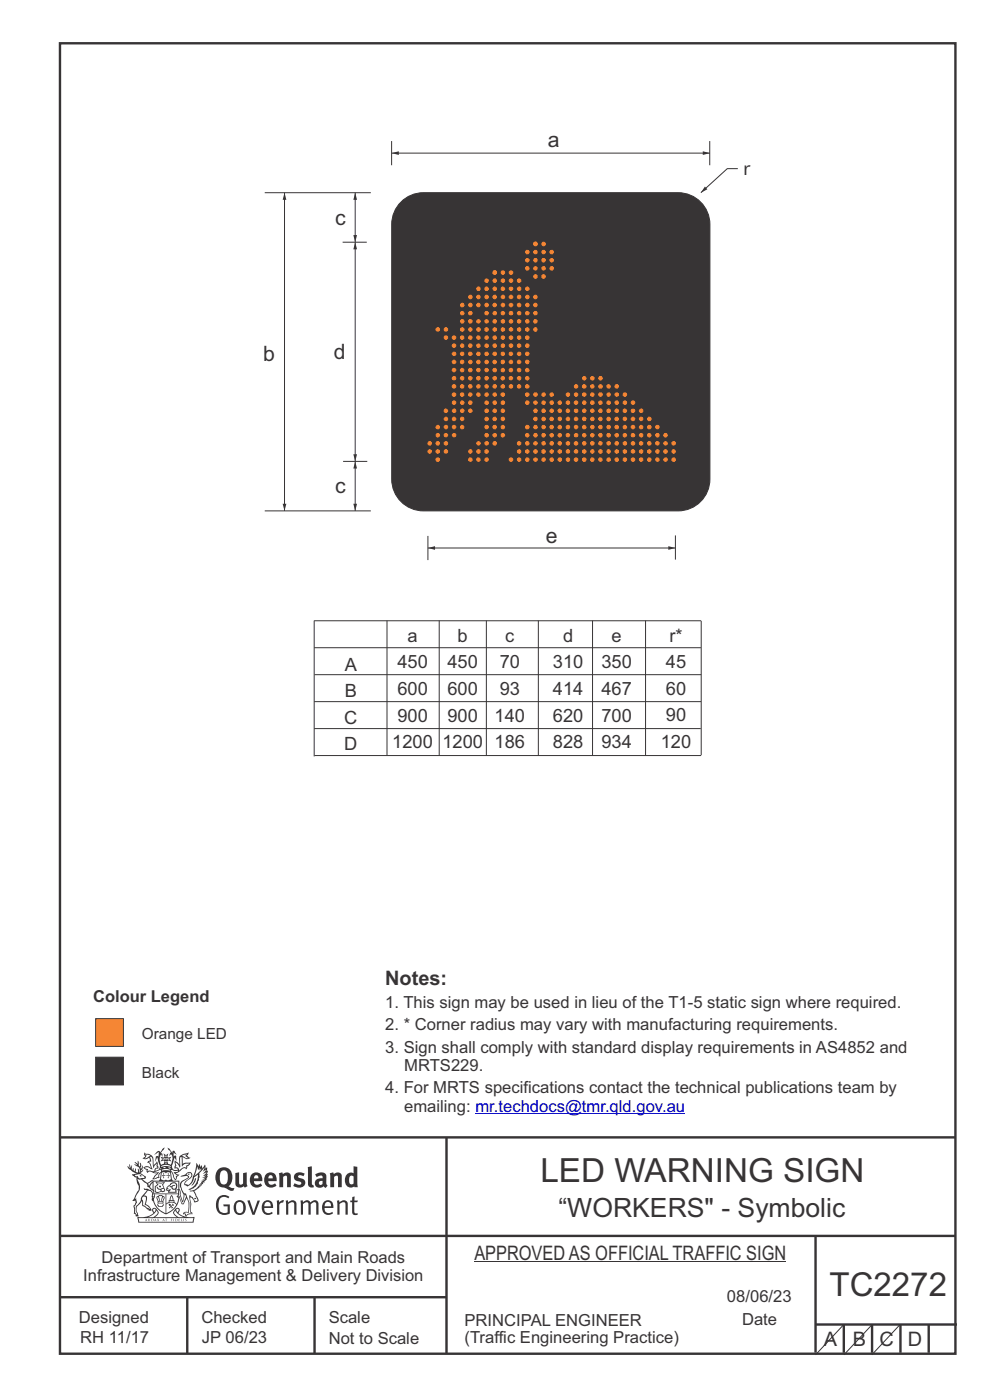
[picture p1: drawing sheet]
<svg xmlns="http://www.w3.org/2000/svg" width="210mm" height="297mm" viewBox="0 0 210 297" stroke-linecap="round" stroke-linejoin="round" font-family="sans-serif">
<g fill="none" stroke="#373435" stroke-width=".51">
<path d="M12.7 9.2h190v278h-190zM12.7 241.3h190M94.7 241.4v45.8M12.7 275.2h82M12.7 262.2h190.1M39.7 275.2v12M66.7 275.2v12M173 262.1v24.9M173 281h30M179 281v6M185 281v6M191 281v6"/>
<path d="M197 281v6"/>
</g>
<g fill="#373435">
<path d="M47 248.4a2.55 2.55 0 0 0 0 2.7l.3 .2a.81 .81 0 0 0 1-1v-.5a1.04 1.04 0 0 0-1.1-1.5zM46.3 248.1a1.82 1.82 0 0 1 2.1-.2 1.82 1.82 0 0 1 .9 1.8 2.29 2.29 0 0 1-.8 2l.7 .3h.5l-.2 .6a2.87 2.87 0 0 1-2-.7 2.12 2.12 0 0 1-1.7-3.1z" fill-rule="evenodd"/>
<path d="M49.9 248.9l.8-.2v2a.46 .46 0 0 0 .3 .6 .46 .46 0 0 0 .6-.3v-2.1l.7-.2v2.4l.2 .5-.5 .3-.3-.3a1.02 1.02 0 0 1-1.2 .3 1.02 1.02 0 0 1-.6-1.1z" fill-rule="evenodd"/>
<path d="M54 249.5l-.1 .5h.9a.49 .49 0 0 0-.2-.6 .49 .49 0 0 0-.6 .1zM53.4 249.1a1.34 1.34 0 0 1 1.6-.2 1.34 1.34 0 0 1 .6 1.5v.2h-1.7a.77 .77 0 0 0 .5 .8 .77 .77 0 0 0 .9-.4l.3 .5a1.59 1.59 0 0 1-2 .2 1.59 1.59 0 0 1-.5-2.1z" fill-rule="evenodd"/>
<path d="M57 249.5l-.1 .5h1a.49 .49 0 0 0-.2-.6 .49 .49 0 0 0-.7 .1zM56.4 249.1a1.34 1.34 0 0 1 1.6-.2 1.34 1.34 0 0 1 .7 1.5v.2h-1.8a.77 .77 0 0 0 .5 .8 .77 .77 0 0 0 .9-.4l.4 .5a1.59 1.59 0 0 1-2.1 .2 1.59 1.59 0 0 1-.5-2.1z" fill-rule="evenodd"/>
<path d="M59.2 248.9l.7-.2 .1 .4a.95 .95 0 0 1 1-.3 .95 .95 0 0 1 .7 .8v2.3h-.8v-2.3a.46 .46 0 0 0-.8 .1v2.2h-.8z" fill-rule="evenodd"/>
<path d="M62.6 249.1a1.75 1.75 0 0 1 2-.1l-.2 .5-.6-.2a.43 .43 0 0 0-.6 .3l.4 .3a1.04 1.04 0 0 1 1.2 1.1 1.04 1.04 0 0 1-1.4 1l-1.2-.4 .3-.6 1 .4 .4-.4a.88 .88 0 0 0-1-.5l-.4-.2-.1-.4z" fill-rule="evenodd"/>
<path d="M65.3 247.6l.8-.2 .1 3.8 .3 .2 .1 .4a.88 .88 0 0 1-1 0 .88 .88 0 0 1-.3-1z" fill-rule="evenodd"/>
<path d="M67.8 250.6a.43 .43 0 0 0-.1 .7 .43 .43 0 0 0 .7-.1v-.7zM66.8 249.1a1.7 1.7 0 0 1 2.4 .1v1.9l.3 .4-.4 .5-.5-.4a1.03 1.03 0 0 1-1.7-.1 1.03 1.03 0 0 1 .8-1.5h.7v-.4a.8 .8 0 0 0-1.2 .1z" fill-rule="evenodd"/>
<path d="M70 248.9l.7-.2 .1 .4a.95 .95 0 0 1 1-.3 .95 .95 0 0 1 .7 .8v2.3h-.8v-2.3a.46 .46 0 0 0-.8 .1v2.2h-.8z" fill-rule="evenodd"/>
<path d="M74.3 249.5a1.48 1.48 0 0 0 0 1.7h.5l.2-.1v-1.5l-.3-.2zM75 247.4l.8 .1 .1 4.4h-.7l-.1-.2a1.26 1.26 0 0 1-1.4 0 1.26 1.26 0 0 1-.5-1.3 1.29 1.29 0 0 1 .4-1.4 1.29 1.29 0 0 1 1.4-.1z" fill-rule="evenodd"/>
<path d="M46.4 253.9a1.72 1.72 0 0 1 2.3 0l-.3 .3a1.24 1.24 0 0 0-1.4-.2 1.24 1.24 0 0 0-.6 1.4 1.49 1.49 0 0 0 1.2 1.9l.7-.1v-1.3h-.8l-.1-.4h1.3v1.9a1.93 1.93 0 0 1-2.2 0 1.93 1.93 0 0 1-.7-2.2l.2-.8z" fill-rule="evenodd"/>
<path d="M50.4 255.1a1.65 1.65 0 0 0 .2 2.2 .99 .99 0 0 0 1-1.4 .78 .78 0 0 0-.4-.8 .78 .78 0 0 0-.8 0zM50 254.9a1.33 1.33 0 0 1 1.6-.1 1.33 1.33 0 0 1 .5 1.4 1.31 1.31 0 0 1-1.3 1.6 1.31 1.31 0 0 1-1.2-1.6v-.6z" fill-rule="evenodd"/>
<path d="M52.5 254.7l.4-.1 .9 2.6 .8-2.5h.5l-1.1 3h-.5z" fill-rule="evenodd"/>
<path d="M56.3 255.2l-.2 .7h1.3a.7 .7 0 0 0-.3-.8 .7 .7 0 0 0-.8 .1zM55.9 255a1.22 1.22 0 0 1 1.5-.2 1.22 1.22 0 0 1 .5 1.5h-1.8a.93 .93 0 0 0 .5 1 .93 .93 0 0 0 1.1-.2l.2 .3a1.43 1.43 0 0 1-1.8 .1 1.43 1.43 0 0 1-.6-1.7z" fill-rule="evenodd"/>
<path d="M58.7 254.7l.4-.1 .1 .5 .4-.4 .6-.1-.2 .5a.66 .66 0 0 0-.8 .7v1.9h-.4z" fill-rule="evenodd"/>
<path d="M60.6 254.7l.4-.1 .1 .5a.94 .94 0 0 1 1-.5 .94 .94 0 0 1 .8 .8v2.3h-.5l-.1-2.5a.81 .81 0 0 0-1.2 .3v2.2h-.4z" fill-rule="evenodd"/>
<path d="M63.7 254.7l.5-.1 .1 .5 .4-.3a.78 .78 0 0 1 1.1 .3 .9 .9 0 0 1 1-.5 .9 .9 0 0 1 .8 .8v2.3h-.5l-.1-2.5a.67 .67 0 0 0-1.1 .3v2.2h-.5v-2.4l-.4-.3-.7 .4v2.3h-.5z" fill-rule="evenodd"/>
<path d="M69 255.2l-.1 .7h1.3a.7 .7 0 0 0-.3-.8 .7 .7 0 0 0-.9 .1zM68.7 255a1.22 1.22 0 0 1 1.5-.2 1.22 1.22 0 0 1 .5 1.5h-1.8a.93 .93 0 0 0 .4 1 .93 .93 0 0 0 1.2-.2l.1 .3a1.44 1.44 0 0 1-1.7 .1 1.44 1.44 0 0 1-.6-1.7z" fill-rule="evenodd"/>
<path d="M71.4 254.7l.5-.1 .1 .5a.94 .94 0 0 1 1-.5 .94 .94 0 0 1 .8 .8v2.3h-.5l-.1-2.5a.81 .81 0 0 0-1.2 .3v2.2h-.4z" fill-rule="evenodd"/>
<path d="M74.7 253.9l.5-.1v.9h.7l-.1 .3h-.6v2.2l.1 .2h.5l.1 .3a.75 .75 0 0 1-1.2-.6v-2.1h-.4v-.3h.4z" fill-rule="evenodd"/>
<path d="M30.8 244.9l1.1 .3-.9 .5h-.4l.6-.5zM31.8 245.4h.2a2.44 2.44 0 0 1 .4 1.9l.1 .5 .7-1-.1 .6 .3 .3a.57 .57 0 0 0-.6 .7l-1-.1-.5 .2 .2-.5-.8-.3 .7-.1 .9 .5 .1-.1-.6-1.3-.2-.2h.5zM30.7 244.4l-.1 .5 .2 .4-.6 .4a1.04 1.04 0 0 0 1.4-.1l.2 .6-.3 .1-.2 .4a.94 .94 0 0 1 .8 1.1l-.2-.1a1.16 1.16 0 0 0-1.5-.1l.3 .4 .4 .2 .1 .5 .2 .1 .1-.2a.94 .94 0 0 1 1.1 .2l.8 .1-1.2 1.2a1.13 1.13 0 0 0 1.2-.2l.4-.1-.1-.4 .5-.8a.83 .83 0 0 0-.6 1.1l-.3-.1-.7 .4 1.1-1.4-.5 .1-.5-.1 1.3-.5-.1-.1-.9 .4v-.3l.2-.2 .3 .1 .1-.3-.2-.4v-.6l-.1-.4-.7 1v-.7a1.42 1.42 0 0 0-1.6-1.8z" fill-rule="evenodd"/>
<path d="M38.5 245.2l.5-.2 .7-.1-.6 .3 .8 .5h-.3zM38.3 245.5l.2-.1 .1 2a1.69 1.69 0 0 1 1.6-.6l-.8 .5 .1 .5a1.1 1.1 0 0 0-1.5 .6l-.1-.5-.2-.2h-.5l.3-.4-.3-.7a1.42 1.42 0 0 1 .8 1.1l.2-.1zM37.1 246.2l.1 1-.2 .3 .1 .4h.5l.1 .2a.96 .96 0 0 1-1.1-.1l-.1 .1a1.06 1.06 0 0 0 1.3 .2v.1a.72 .72 0 0 1-1 .2l.3 .5 .6 .2-.4 .2-.1 .6-.2-.3-.4-1.1-.4-.4 .4 .9a1.54 1.54 0 0 0 .7 1.2l.2-.3a.58 .58 0 0 1 .4-.8l.2-.1h-.3l-.5-.3 .9-.5a.93 .93 0 0 1 1.2-.5v.2l.2-.2 .1-.5a.99 .99 0 0 0 .7-.8l-1.3 .1-.3 .2-.1-1.4 .9 .4 .9-.3h-.4l-.5-.4 .4-.7-.6 .2a1.46 1.46 0 0 0-1.4 2.1v.4l-.2-.4z" fill-rule="evenodd"/>
<path d="M35.6 248.9l.2 .1-.1 .3 .4 .1h-.4v.6l-.1-.6h-.3l.3-.1z" fill-rule="evenodd"/>
<path d="M34.6 248.9l.2 .1v.3l.3 .1h-.3l-.1 .6v-.6h-.4l.4-.1z" fill-rule="evenodd"/>
<path d="M34.3 248.8a.57 .57 0 0 1 .9 .2 .57 .57 0 0 1 .9-.2l.2 1.4h-.2a.57 .57 0 0 1-.9 0 .69 .69 0 0 1-1.1 0zM34.2 248.1l-.3 2.1-.2 .4h3l-.2-.4-.3-2.1h-.2v.2l-.8-.1-.8 .1v-.2z" fill-rule="evenodd"/>
<path d="M34.2 252.4a.3 .3 0 0 0 .6 0 .3 .3 0 0 0-.6 0zM33.3 250.9l.3 .3-.3 .4a.79 .79 0 0 0 0 1.3l.8-.2-.1-.3a.55 .55 0 0 1-.7-.6l.1-.1 .2 .3 .3 .2 .8-.2-.4-.7 .4-.4-.7 .2zM33 250.7l1.1 .2 .9-.2-.4 .6 .4 1.2a.56 .56 0 0 1-.8 .3l-.2 .1a.73 .73 0 0 1-.9 .1 .73 .73 0 0 1-.3-1v-.4l.6-.4z" fill-rule="evenodd"/>
<path d="M35.6 251.8l.7-.4a.58 .58 0 0 1 1-.1 .58 .58 0 0 1-.4 .9l-.3-.3a.43 .43 0 0 1 .6-.4 .57 .57 0 0 0-.8 .2l-.2-.1-.3 .1 .4 .2a.55 .55 0 0 0 .9 .4v.5h-1.3l.3-.4-.1-.1-.6 .1 .2-.3-.2-.1zM35.4 251.8l-.1 .2a.39 .39 0 0 0 .2 .6h.3l-.2 .4h1.9l-.1-.8a.86 .86 0 0 0-.1-1.3 .86 .86 0 0 0-1.3 .4z" fill-rule="evenodd"/>
<path d="M36 254.8h.8v.2h-.8zM36.4 253.8l.2 .8h-.4zM36.4 253.5l-.3 .5-.1 .6h-.2v.4l-.7 .4 .2 .1a1.48 1.48 0 0 1 2.1 .2l.2-.1-.6-.5v-.5h-.2l-.1-.6z" fill-rule="evenodd"/>
<path d="M35.8 255.4l.4 .1 .1 .3 .3-.2-.2-.2a.38 .38 0 0 1 .5 .5l-.2-.2-.3 .2 .3 .2-.3 .3-.1-.4-.4 .4-.1-.2 .4-.3-.1-.1-.2 .1z" fill-rule="evenodd"/>
<path d="M34.5 254h.2v.2l-.2 .6h-.2zM33.6 255.3h.9v.2a.55 .55 0 0 1-.8 .4v-.2l-.2-.1zM33.4 254h.2l.2 .8h-.2zM33.6 255l.8-.1 .1 .2h-.8zM33.8 253.7h.5l-.2 1.1h-.1zM33.3 253.8l-.1 .3 .3 1.1a.48 .48 0 0 0-.1 .6 .48 .48 0 0 0 .5 .2h.5a.49 .49 0 0 0 .2-.8l.3-1.1-.1-.3a1.42 1.42 0 0 0-1.5 0z" fill-rule="evenodd"/>
<path d="M33.7 251.5l.4 .1 .1 .3h-.3z" fill-rule="evenodd"/>
<path d="M41.3 250.1l.3-.2-.2 .8-.6 .8h-.2l.5-.7z" fill-rule="evenodd"/>
<path d="M39.7 249l.3-.2 .5 .2a.88 .88 0 0 1-.6 1.1 1.22 1.22 0 0 0-.8 1.3l.5 .2a.72 .72 0 0 0 .9-.4l.5-.8 .2-.6 .8-.6v.2a2.85 2.85 0 0 1-2 2.9l.1 .1a2.13 2.13 0 0 0 1.9-1.5v-.3a2.01 2.01 0 0 0 .3-1.7l1.1-1.3-.4 1 .7-.5-.7 1 .8-.4-.8 .8 .7-.2-.9 .6 .8-.1-.8 .4h.7l-.8 .3 .3 .2h-.4l.2 .3h-.4l.2 .3h-.4l.1 .2h-.1a2.16 2.16 0 0 1-2 1.1l.1 .2 .4-.1a.76 .76 0 0 1 .7 .8l.5 1.2-.6 .2a1.45 1.45 0 0 0-1.1-1.3l.2 1.8-.1 1.8 .4 .3a1.07 1.07 0 0 0-1.2 .4v-.3l-.5-.2a.87 .87 0 0 1 1.1-.1v-.7a4.4 4.4 0 0 0-.6-3.1l-.1-.3h-.2a2.16 2.16 0 0 1-.7-2.2l.3-.4 1.2-.7a.55 .55 0 0 0-.4-.8zM37.8 252.4a.76 .76 0 0 1 .3 1.1l.6 1.6 .4-1.7 .2 .1a.61 .61 0 0 1-.1 .9l-.3 .8-.2 .1-.7-1.6-.3 .1a1.18 1.18 0 0 0 .1-1.4zM41.8 247.5l.2 .7 .3-.5v.6l.4-.5a1.9 1.9 0 0 1-1.2 1.4l-.3 .3zM38.2 249.6l1.4-.2 .2 .2v.3l-.5 .2a1.26 1.26 0 0 0-.9 1.9l.2 .7a1.84 1.84 0 0 1 .1 2.1l-.4-1.4a.96 .96 0 0 0-.4-1.2l-.4 .2a.78 .78 0 0 1 0 1.3l.1 .3h.4l.4 1.1a.38 .38 0 0 0 .2 .4 .38 .38 0 0 0 .4-.1l.6-1.2a2.94 2.94 0 0 1 .4 2.5l-.1 .4h-.8l-.3 .4v.2l.4-.1 .1 .4 .2 .1a1.02 1.02 0 0 1 1.3-.5v-.4l-.3-.1 .1-1.8-.3-1.3h.1a1.14 1.14 0 0 1 .8 1 .63 .63 0 0 0 .8-.2 .63 .63 0 0 0-.2-.9l-.6-1.2 .9-.6 .2-.4h.3l-.1-.2h.4l-.1-.3h.3l-.1-.3 .5-.1-.2-.2 .6-.4v-.2h-.2l.4-.5h-.3l.3-.5-.4 .1 .4-.5v-.3l-.3 .2 .2-.7-.1-.2-.4 .3v-.8l-.6 .8-.2-.8-.2 .5-.3-.7-.1 .6-.5-.8-.1 1.4-.6 1.8a1.81 1.81 0 0 1-1 1.5l-.6-.2a1.75 1.75 0 0 1 1.1-1.2 .75 .75 0 0 0 .1-1.3 .75 .75 0 0 0-1.2 .4z" fill-rule="evenodd"/>
<path d="M41.2 254.1h.3l.2 .2-.4 .1z" fill-rule="evenodd"/>
<path d="M29.4 258.4h11.6l-.1 .8h-11.4zM31.3 258.2l.5-.1a2.48 2.48 0 0 0 1.4-1.3l.3 .5-.5 .6-.5 .3zM32.5 256.6l.3-.2 .2 .1-.3 .7zM37.2 256.8a2.65 2.65 0 0 0 1.8 1.4h-1.1l-.5-.3-.5-.6zM37.4 256.5l.2-.1 .3 .2-.3 .6zM29.2 258.2l.1 1.2h11.8l.2-1.1-.2-.1a4.1 4.1 0 0 1-3.3-.9l.3-.4-.1-.6a1.06 1.06 0 0 0-1.3 1l.2 .4 .6 .5h-4.7l.3-.1a.84 .84 0 0 0 .6-.8 .84 .84 0 0 0-.5-.8l-.3-.2h-.5l-.1 .6 .3 .4a4.2 4.2 0 0 1-3.4 .9z" fill-rule="evenodd"/>
<path d="M31 258.7l.1 .2h-.2zM31 258.5l-.3 .6 .4-.2 .2 .2z" fill-rule="evenodd"/>
<path d="M31.3 258.6h.3v.4a.25 .25 0 0 0 .2-.1 .25 .25 0 0 0-.1-.3h.1a.29 .29 0 0 1 0 .4 .29 .29 0 0 1-.4 0 .29 .29 0 0 1 0-.4z" fill-rule="evenodd"/>
<path d="M32.2 258.6a.22 .22 0 0 1 .3 .2 .22 .22 0 0 1-.3 .2zM32 258.6l.1 .4a.33 .33 0 0 0 .4 0 .33 .33 0 0 0 0-.4 .33 .33 0 0 0-.5 0z" fill-rule="evenodd"/>
<path d="M32.9 258.7l.1 .2h-.2zM32.9 258.5l-.2 .6 .3-.2 .2 .2z" fill-rule="evenodd"/>
<path d="M33.3 258.6h.2l.1 .1 .2-.1-.2 .2 .2 .3-.3-.3-.1 .3h-.1l.2-.3z" fill-rule="evenodd"/>
<path d="M34.7 258.7l.1 .2h-.2zM34.7 258.5l-.3 .6 .4-.2 .2 .2z" fill-rule="evenodd"/>
<path d="M35 258.5h.5l-.2 .1v.5h-.2l.1-.5z" fill-rule="evenodd"/>
<path d="M36.2 258.6l.3-.1-.1 .1v.2h.1h-.1v.3h-.2z" fill-rule="evenodd"/>
<path d="M36.7 258.6h.2v.5h-.2z" fill-rule="evenodd"/>
<path d="M37.3 258.6a.22 .22 0 0 1 .3 .2 .22 .22 0 0 1-.3 .2zM37.1 258.6v.4a.33 .33 0 0 0 .5 0 .33 .33 0 0 0 0-.4 .33 .33 0 0 0-.5 0z" fill-rule="evenodd"/>
<path d="M37.8 258.6l.4-.1-.2 .1v.2h.1h-.1v.2l.2 .1h-.4z" fill-rule="evenodd"/>
<path d="M38.4 258.6h.2l-.1 .4 .2 .1h-.3z" fill-rule="evenodd"/>
<path d="M38.9 258.6h.2v.5h-.2z" fill-rule="evenodd"/>
<path d="M39.3 258.6h.2h-.1l.2 .3-.2 .2-.1-.1v-.1l.2 .1z" fill-rule="evenodd"/>
<path d="M34.2 247.4a1.51 1.51 0 0 1 2 .2 2.67 2.67 0 0 0-2.1 0zM35.7 247.6l.4 .1 .1 .3-.4-.1zM34.6 247.6h.5l.1 .2h-.4zM34 247.8l.3 .2h-.3zM34.9 246.9l.3-.2 .3 .2zM34.9 245.6l.2 .1v.3h-.2zM35 245.1l.2 .2 .2-.2-.1 .3h-.2zM35.1 246.3h.2l.1 .4-.2-.2-.2 .2zM35.3 245.7l.2-.1v.4h-.2zM34.4 245.7h.3l.1 .3-.4 .1 .2-.2zM35.7 245.7h.3l-.2 .2 .2 .2-.4-.1zM32.7 244.9l1-.5-.1 1-.2-.2-.3 .2-.3 1.1 .5-1 .3 .9a1.84 1.84 0 0 1 .2 1.7l.4 .1a2.48 2.48 0 0 1 2.2 0l.2-.2-.2-.7 .7-1.8 .4 .7-.2-1-.2-.1-.2 .3v-.9l.6 .4-.6-.8-.3 .1-.1 .4-.5-.9-.5-.3 .2 .5 .6 .5-.5 .8 .4-.4a2.06 2.06 0 0 1 0 2.3l-.5-.2-.2-.6 .1-.1 .8 .2-.4-.5 .4-.5-.7 .2-.2-.2 .2-.7-.5 .4-.5-.4 .2 .7-.2 .2-.7-.2 .4 .5-.4 .5 .8-.2 .1 .1-.2 .6-.5 .2a2.02 2.02 0 0 1 0-2.2l.3 .5-.1-.7-.3-.1 .8-1.2-.4 .3-.5 .8-.2-.3a.8 .8 0 0 0-.8 .5z" fill-rule="evenodd"/>
<path d="M29.2 250.1l.3 .1a.61 .61 0 0 1 .8 .4l.3 .2a.8 .8 0 0 1 .6 1l.4 .1 .5 .5a1 1 0 0 1 .5 1.1l-.1 .7v-.5h-.1a.96 .96 0 0 0-.8-1.3l-.2-.2h-.7l-.1-.1-.1 .1 .1 .3h.6l-1.2 1.3-.2 1-.4 .6a1.33 1.33 0 0 0-.5 1.8l.2 .5a1.26 1.26 0 0 1-.5-1.5l-.1-.3a1.56 1.56 0 0 0 .4-1.7l-.3 .2 .2-.5a3.2 3.2 0 0 0 .7-3zM30.4 253.9h.4a2.06 2.06 0 0 1-.1 1.6l.7 .5 .4 .4-.6-.1-.8-.6-.1-.9a.51 .51 0 0 1 .1-.9zM28.6 249.3a1.52 1.52 0 0 1 2.1 .5l-1.1 .2-.2-.1-.1-.4h-.5zM27.5 247v.8l-.3-.4h-.1a3.1 3.1 0 0 0 1.9 1.6l-1 .1 .5 .6 .5 .1 .1 1.1a1.84 1.84 0 0 1-.3 2.5l-.4 .9-.3 .4 .2 .1 .4-.1 .1 .4-.2 .5-.3 .2 .1 1.7h.2l.3 .5 .1 .1 .4-.1-.1-.5a1.3 1.3 0 0 1-.1-1.7l.9-1 .1 1.1 .6 .2 .5 .5 .1-.1 .2 .3h.5a1.85 1.85 0 0 0-1.2-1.4l.1-.3a1.39 1.39 0 0 0 0-1.4l-.5-.1 .5-.5a.66 .66 0 0 1 .9-.4 .66 .66 0 0 1 .3 .9l-.1 .4 .2-.1v.2l-.1 .3 .2 .5 .1-.3a2.24 2.24 0 0 0 .1-2.2 .73 .73 0 0 1-.7-.7 .73 .73 0 0 1 .6-.7v-.2a.94 .94 0 0 0-.9 .8 .48 .48 0 0 1-.1-.6 .48 .48 0 0 1 .5-.2l.5-.3a.51 .51 0 0 0-.8 .2l-.5 .2-1-.8h.6l.2-.5-1.2-.7 .5-.5v-.3l-.5 .4 .1-.2a.69 .69 0 0 0 .2-1v.4l-.2 .3v-1.1l-.3-.2 .1 .6-.1 .2-.4-1.3v.7l-.6-.4 .5 .7-.6-.2 .3 .3a1 1 0 0 1 .7 1.4l-.2-.8v.9l-.5-.2v-.8l-.2 .7-.2-.1-.1-.6-.2 .4-.2-.2 .1-.7-.2 .5z" fill-rule="evenodd"/>
<path d="M29.6 249.4l.2-.1 .3 .2z" fill-rule="evenodd"/>
<path d="M32.4 250.5h5.6v2l-.2-.1v-1.7h-5.2v2.5h5.2v-.8l.1 .2-.1 1.1v-.3h-2.5v4a4.1 4.1 0 0 0 2.6-3.6l.1-.1a4 4 0 0 1-2.8 3.9 4.2 4.2 0 0 1-2.8-4.7l.1 1.2 .1-.1a3.8 3.8 0 0 0 2.5 3.4v-4h-2.5l-.2-.9z" fill-rule="evenodd"/>
<circle cx="40" cy="249.1" r=".17"/>
</g>
<path d="M100.8 236.3h44.5" fill="none" stroke="#0000c4" stroke-width=".21"/>
<path d="M20.3 224.3h5.9v5.9h-5.9z" fill-rule="evenodd" fill="#373435" stroke="#373435" stroke-width=".21"/>
<path d="M20.3 216.1h5.9v5.9h-5.9z" fill-rule="evenodd" fill="#f58634" stroke="#373435" stroke-width=".21"/>
<g fill="none" stroke="#373435" stroke-width=".21">
<path d="M83.1 32.5h67.5M66.6 137.4h82.1M82.1 131.7v28.6M93.2 131.7v28.6M103.2 131.7v28.6M114.2 131.7v28.6M125.7 131.7v28.6M136.9 131.7v28.6M148.7 131.7h-82.1v28.8M148.7 131.7v28.5M66.6 148.8h82.1M66.6 154.6h82.1"/>
<path d="M66.7 143.1h82M66.7 160.3h82"/>
</g>
<g fill="#373435">
<path d="M149.1 32.1l1.5 .4-1.5 .4z"/>
<path d="M83.1 32.5l1.5-.4v.8z"/>
</g>
<path d="M150.6 29.9v5.2M156.5 35.8h-2.2l-5.6 5.1" fill="none" stroke="#373435" stroke-width=".21"/>
<path d="M149.5 39.6l.6 .6-1.4 .7z" fill="#373435"/>
<path d="M85.4 42.5a6.7 6.7 0 0 1 4.4-1.6h54a6.7 6.7 0 0 1 6.8 6.7v54a6.7 6.7 0 0 1-6.8 6.8h-54a6.7 6.7 0 0 1-6.7-6.8v-54a6.7 6.7 0 0 1 2.3-5.1z" fill-rule="evenodd" fill="#373435" stroke="#373435" stroke-width=".21"/>
<g fill="#f58634" stroke="#f58634" stroke-width=".21">
<circle cx="113.6" cy="51.8" r=".38"/>
<circle cx="105" cy="57.8" r=".38"/>
<circle cx="113.6" cy="53.5" r=".38"/>
<circle cx="113.6" cy="55.2" r=".38"/>
<circle cx="113.6" cy="56.9" r=".38"/>
<circle cx="115.3" cy="51.8" r=".38"/>
<circle cx="106.7" cy="57.8" r=".38"/>
<circle cx="115.3" cy="53.5" r=".38"/>
<circle cx="115.3" cy="55.2" r=".38"/>
<circle cx="115.3" cy="56.9" r=".38"/>
<circle cx="117" cy="53.5" r=".38"/>
<circle cx="117" cy="55.2" r=".38"/>
<circle cx="117" cy="56.9" r=".38"/>
<circle cx="111.8" cy="53.5" r=".38"/>
<circle cx="111.9" cy="55.2" r=".38"/>
<circle cx="111.9" cy="56.9" r=".38"/>
<circle cx="113.6" cy="58.7" r=".38"/>
<circle cx="115.3" cy="58.7" r=".38"/>
<circle cx="108.4" cy="57.8" r=".38"/>
<circle cx="105" cy="59.5" r=".38"/>
<circle cx="106.7" cy="59.5" r=".38"/>
<circle cx="108.4" cy="59.5" r=".38"/>
<circle cx="110.1" cy="59.5" r=".38"/>
<circle cx="103.2" cy="59.5" r=".38"/>
<circle cx="105" cy="61.3" r=".38"/>
<circle cx="106.7" cy="61.3" r=".38"/>
<circle cx="108.4" cy="61.3" r=".38"/>
<circle cx="110.1" cy="61.3" r=".38"/>
<circle cx="103.2" cy="61.3" r=".38"/>
<circle cx="105" cy="63" r=".38"/>
<circle cx="106.7" cy="63" r=".38"/>
<circle cx="108.4" cy="63" r=".38"/>
<circle cx="110.1" cy="63" r=".38"/>
<circle cx="103.2" cy="63" r=".38"/>
<circle cx="105" cy="64.7" r=".38"/>
<circle cx="106.7" cy="64.7" r=".38"/>
<circle cx="108.4" cy="64.7" r=".38"/>
<circle cx="110.1" cy="64.7" r=".38"/>
<circle cx="103.2" cy="64.7" r=".38"/>
<circle cx="105" cy="66.4" r=".38"/>
<circle cx="106.7" cy="66.4" r=".38"/>
<circle cx="108.4" cy="66.4" r=".38"/>
<circle cx="110.1" cy="66.4" r=".38"/>
<circle cx="103.2" cy="66.4" r=".38"/>
<circle cx="111.8" cy="63" r=".38"/>
<circle cx="113.6" cy="63" r=".38"/>
<circle cx="111.8" cy="64.7" r=".38"/>
<circle cx="113.6" cy="64.7" r=".38"/>
<circle cx="111.8" cy="66.4" r=".38"/>
<circle cx="113.6" cy="66.4" r=".38"/>
<circle cx="99.8" cy="63" r=".38"/>
<circle cx="101.5" cy="63" r=".38"/>
<circle cx="99.8" cy="64.7" r=".38"/>
<circle cx="101.5" cy="64.7" r=".38"/>
<circle cx="99.8" cy="66.4" r=".38"/>
<circle cx="111.8" cy="61.3" r=".38"/>
<circle cx="101.5" cy="61.3" r=".38"/>
<circle cx="98" cy="64.7" r=".38"/>
<circle cx="98" cy="66.4" r=".38"/>
<circle cx="105" cy="68.2" r=".38"/>
<circle cx="106.7" cy="68.2" r=".38"/>
<circle cx="108.4" cy="68.2" r=".38"/>
<circle cx="110.1" cy="68.2" r=".38"/>
<circle cx="103.2" cy="68.2" r=".38"/>
<circle cx="111.8" cy="68.2" r=".38"/>
<circle cx="113.6" cy="68.2" r=".38"/>
<circle cx="99.8" cy="68.2" r=".38"/>
<circle cx="101.5" cy="68.2" r=".38"/>
<circle cx="98" cy="68.2" r=".38"/>
<circle cx="105" cy="69.9" r=".38"/>
<circle cx="106.7" cy="69.9" r=".38"/>
<circle cx="108.4" cy="69.9" r=".38"/>
<circle cx="110.1" cy="69.9" r=".38"/>
<circle cx="103.2" cy="69.9" r=".38"/>
<circle cx="111.8" cy="69.9" r=".38"/>
<circle cx="113.6" cy="69.9" r=".38"/>
<circle cx="99.8" cy="69.9" r=".38"/>
<circle cx="101.5" cy="69.9" r=".38"/>
<circle cx="98" cy="69.9" r=".38"/>
<circle cx="103.2" cy="71.6" r=".38"/>
<circle cx="104.9" cy="71.6" r=".38"/>
<circle cx="106.7" cy="71.6" r=".38"/>
<circle cx="108.4" cy="71.6" r=".38"/>
<circle cx="101.5" cy="71.6" r=".38"/>
<circle cx="110.1" cy="71.6" r=".38"/>
<circle cx="111.8" cy="71.6" r=".38"/>
<circle cx="98" cy="71.6" r=".38"/>
<circle cx="99.8" cy="71.6" r=".38"/>
<circle cx="96.3" cy="71.6" r=".38"/>
<circle cx="103.2" cy="73.3" r=".38"/>
<circle cx="104.9" cy="73.3" r=".38"/>
<circle cx="106.7" cy="73.3" r=".38"/>
<circle cx="108.4" cy="73.3" r=".38"/>
<circle cx="101.5" cy="73.3" r=".38"/>
<circle cx="110.1" cy="73.3" r=".38"/>
<circle cx="111.8" cy="73.3" r=".38"/>
<circle cx="98" cy="73.3" r=".38"/>
<circle cx="99.8" cy="73.3" r=".38"/>
<circle cx="96.3" cy="73.3" r=".38"/>
<circle cx="103.2" cy="75.1" r=".38"/>
<circle cx="104.9" cy="75.1" r=".38"/>
<circle cx="106.7" cy="75.1" r=".38"/>
<circle cx="108.4" cy="75.1" r=".38"/>
<circle cx="101.5" cy="75.1" r=".38"/>
<circle cx="110.1" cy="75.1" r=".38"/>
<circle cx="111.8" cy="75.1" r=".38"/>
<circle cx="98" cy="75.1" r=".38"/>
<circle cx="99.8" cy="75.1" r=".38"/>
<circle cx="96.3" cy="75.1" r=".38"/>
<circle cx="103.2" cy="76.8" r=".38"/>
<circle cx="104.9" cy="76.8" r=".38"/>
<circle cx="106.7" cy="76.8" r=".38"/>
<circle cx="108.4" cy="76.8" r=".38"/>
<circle cx="101.5" cy="76.8" r=".38"/>
<circle cx="110.1" cy="76.8" r=".38"/>
<circle cx="111.8" cy="76.8" r=".38"/>
<circle cx="98" cy="76.8" r=".38"/>
<circle cx="99.8" cy="76.8" r=".38"/>
<circle cx="96.3" cy="76.8" r=".38"/>
<circle cx="103.2" cy="78.5" r=".38"/>
<circle cx="104.9" cy="78.5" r=".38"/>
<circle cx="106.7" cy="78.5" r=".38"/>
<circle cx="108.4" cy="78.5" r=".38"/>
<circle cx="101.5" cy="78.5" r=".38"/>
<circle cx="110.1" cy="78.5" r=".38"/>
<circle cx="111.8" cy="78.5" r=".38"/>
<circle cx="98" cy="78.5" r=".38"/>
<circle cx="99.8" cy="78.5" r=".38"/>
<circle cx="96.3" cy="78.5" r=".38"/>
<circle cx="103.2" cy="80.2" r=".38"/>
<circle cx="104.9" cy="80.2" r=".38"/>
<circle cx="106.7" cy="80.2" r=".38"/>
<circle cx="108.4" cy="80.2" r=".38"/>
<circle cx="101.5" cy="80.2" r=".38"/>
<circle cx="110.1" cy="80.2" r=".38"/>
<circle cx="111.8" cy="80.2" r=".38"/>
<circle cx="98" cy="80.2" r=".38"/>
<circle cx="99.8" cy="80.2" r=".38"/>
<circle cx="96.3" cy="80.2" r=".38"/>
<circle cx="103.2" cy="82" r=".38"/>
<circle cx="104.9" cy="82" r=".38"/>
<circle cx="106.7" cy="82" r=".38"/>
<circle cx="108.4" cy="82" r=".38"/>
<circle cx="101.5" cy="82" r=".38"/>
<circle cx="110.1" cy="82" r=".38"/>
<circle cx="111.8" cy="82" r=".38"/>
<circle cx="98" cy="82" r=".38"/>
<circle cx="99.8" cy="82" r=".38"/>
<circle cx="96.3" cy="82" r=".38"/>
<circle cx="103.2" cy="83.7" r=".38"/>
<circle cx="104.9" cy="83.7" r=".38"/>
<circle cx="106.7" cy="83.7" r=".38"/>
<circle cx="101.5" cy="83.7" r=".38"/>
<circle cx="111.8" cy="83.7" r=".38"/>
<circle cx="98" cy="83.7" r=".38"/>
<circle cx="99.8" cy="83.7" r=".38"/>
<circle cx="96.3" cy="83.7" r=".38"/>
<circle cx="103.2" cy="85.4" r=".38"/>
<circle cx="104.9" cy="85.4" r=".38"/>
<circle cx="106.7" cy="85.4" r=".38"/>
<circle cx="111.8" cy="85.4" r=".38"/>
<circle cx="98" cy="85.4" r=".38"/>
<circle cx="99.8" cy="85.4" r=".38"/>
<circle cx="96.3" cy="85.4" r=".38"/>
<circle cx="103.2" cy="87.1" r=".38"/>
<circle cx="104.9" cy="87.1" r=".38"/>
<circle cx="106.7" cy="87.1" r=".38"/>
<circle cx="103.2" cy="88.9" r=".38"/>
<circle cx="104.9" cy="88.9" r=".38"/>
<circle cx="106.7" cy="88.9" r=".38"/>
<circle cx="103.2" cy="90.6" r=".38"/>
<circle cx="104.9" cy="90.6" r=".38"/>
<circle cx="106.7" cy="90.6" r=".38"/>
<circle cx="103.2" cy="92.3" r=".38"/>
<circle cx="104.9" cy="92.3" r=".38"/>
<circle cx="106.7" cy="92.3" r=".38"/>
<circle cx="101.5" cy="94" r=".38"/>
<circle cx="103.2" cy="94" r=".38"/>
<circle cx="104.9" cy="94" r=".38"/>
<circle cx="99.8" cy="95.8" r=".38"/>
<circle cx="101.5" cy="95.8" r=".38"/>
<circle cx="103.2" cy="95.8" r=".38"/>
<circle cx="99.8" cy="97.5" r=".38"/>
<circle cx="101.5" cy="97.5" r=".38"/>
<circle cx="103.2" cy="97.5" r=".38"/>
<circle cx="94.6" cy="88.9" r=".38"/>
<circle cx="96.3" cy="88.9" r=".38"/>
<circle cx="98" cy="88.9" r=".38"/>
<circle cx="92.9" cy="92.3" r=".38"/>
<circle cx="94.6" cy="92.3" r=".38"/>
<circle cx="96.3" cy="92.3" r=".38"/>
<circle cx="91.1" cy="94" r=".38"/>
<circle cx="92.9" cy="94" r=".38"/>
<circle cx="94.6" cy="94" r=".38"/>
<circle cx="91.1" cy="95.8" r=".38"/>
<circle cx="92.9" cy="95.8" r=".38"/>
<circle cx="94.6" cy="95.8" r=".38"/>
<circle cx="94.6" cy="90.6" r=".38"/>
<circle cx="96.3" cy="90.6" r=".38"/>
<circle cx="98" cy="90.6" r=".38"/>
<circle cx="96.3" cy="87.1" r=".38"/>
<circle cx="98" cy="87.1" r=".38"/>
<circle cx="99.8" cy="87.1" r=".38"/>
<circle cx="92.9" cy="90.6" r=".38"/>
<circle cx="94.6" cy="87.1" r=".38"/>
<circle cx="92.9" cy="97.5" r=".38"/>
<circle cx="123.9" cy="80.2" r=".38"/>
<circle cx="125.6" cy="80.2" r=".38"/>
<circle cx="127.4" cy="80.2" r=".38"/>
<circle cx="94.6" cy="69.9" r=".38"/>
<circle cx="92.9" cy="69.9" r=".38"/>
<circle cx="94.6" cy="71.6" r=".38"/>
<circle cx="127.4" cy="82" r=".38"/>
<circle cx="129.1" cy="82" r=".38"/>
<circle cx="130.8" cy="82" r=".38"/>
<circle cx="122.2" cy="82" r=".38"/>
<circle cx="123.9" cy="82" r=".38"/>
<circle cx="125.6" cy="82" r=".38"/>
<circle cx="129.1" cy="83.7" r=".38"/>
<circle cx="130.8" cy="83.7" r=".38"/>
<circle cx="132.5" cy="83.7" r=".38"/>
<circle cx="123.9" cy="83.7" r=".38"/>
<circle cx="125.6" cy="83.7" r=".38"/>
<circle cx="127.4" cy="83.7" r=".38"/>
<circle cx="113.6" cy="83.7" r=".38"/>
<circle cx="115.3" cy="83.7" r=".38"/>
<circle cx="117" cy="83.7" r=".38"/>
<circle cx="113.6" cy="85.4" r=".38"/>
<circle cx="115.3" cy="85.4" r=".38"/>
<circle cx="117" cy="85.4" r=".38"/>
<circle cx="118.7" cy="85.4" r=".38"/>
<circle cx="120.5" cy="83.7" r=".38"/>
<circle cx="122.2" cy="83.7" r=".38"/>
<circle cx="129.1" cy="85.4" r=".38"/>
<circle cx="130.8" cy="85.4" r=".38"/>
<circle cx="132.5" cy="85.4" r=".38"/>
<circle cx="123.9" cy="85.4" r=".38"/>
<circle cx="125.6" cy="85.4" r=".38"/>
<circle cx="127.4" cy="85.4" r=".38"/>
<circle cx="120.5" cy="85.4" r=".38"/>
<circle cx="122.2" cy="85.4" r=".38"/>
<circle cx="113.6" cy="87.1" r=".38"/>
<circle cx="115.3" cy="87.1" r=".38"/>
<circle cx="117" cy="87.1" r=".38"/>
<circle cx="118.7" cy="87.1" r=".38"/>
<circle cx="129.1" cy="87.1" r=".38"/>
<circle cx="130.8" cy="87.1" r=".38"/>
<circle cx="132.5" cy="87.1" r=".38"/>
<circle cx="123.9" cy="87.1" r=".38"/>
<circle cx="125.6" cy="87.1" r=".38"/>
<circle cx="127.4" cy="87.1" r=".38"/>
<circle cx="120.5" cy="87.1" r=".38"/>
<circle cx="122.2" cy="87.1" r=".38"/>
<circle cx="113.6" cy="88.9" r=".38"/>
<circle cx="115.3" cy="88.9" r=".38"/>
<circle cx="117" cy="88.9" r=".38"/>
<circle cx="118.7" cy="88.9" r=".38"/>
<circle cx="129.1" cy="88.9" r=".38"/>
<circle cx="130.8" cy="88.9" r=".38"/>
<circle cx="132.5" cy="88.9" r=".38"/>
<circle cx="123.9" cy="88.9" r=".38"/>
<circle cx="125.6" cy="88.9" r=".38"/>
<circle cx="127.4" cy="88.9" r=".38"/>
<circle cx="120.5" cy="88.9" r=".38"/>
<circle cx="122.2" cy="88.9" r=".38"/>
<circle cx="113.6" cy="90.6" r=".38"/>
<circle cx="115.3" cy="90.6" r=".38"/>
<circle cx="117" cy="90.6" r=".38"/>
<circle cx="118.7" cy="90.6" r=".38"/>
<circle cx="129.1" cy="90.6" r=".38"/>
<circle cx="130.8" cy="90.6" r=".38"/>
<circle cx="132.5" cy="90.6" r=".38"/>
<circle cx="123.9" cy="90.6" r=".38"/>
<circle cx="125.6" cy="90.6" r=".38"/>
<circle cx="127.4" cy="90.6" r=".38"/>
<circle cx="120.5" cy="90.6" r=".38"/>
<circle cx="122.2" cy="90.6" r=".38"/>
<circle cx="113.6" cy="92.3" r=".38"/>
<circle cx="115.3" cy="92.3" r=".38"/>
<circle cx="117" cy="92.3" r=".38"/>
<circle cx="118.7" cy="92.3" r=".38"/>
<circle cx="129.1" cy="92.3" r=".38"/>
<circle cx="130.8" cy="92.3" r=".38"/>
<circle cx="132.5" cy="92.3" r=".38"/>
<circle cx="123.9" cy="92.3" r=".38"/>
<circle cx="125.6" cy="92.3" r=".38"/>
<circle cx="127.4" cy="92.3" r=".38"/>
<circle cx="120.5" cy="92.3" r=".38"/>
<circle cx="122.2" cy="92.3" r=".38"/>
<circle cx="113.6" cy="94" r=".38"/>
<circle cx="115.3" cy="94" r=".38"/>
<circle cx="117" cy="94" r=".38"/>
<circle cx="118.7" cy="94" r=".38"/>
<circle cx="129.1" cy="94" r=".38"/>
<circle cx="130.8" cy="94" r=".38"/>
<circle cx="132.5" cy="94" r=".38"/>
<circle cx="123.9" cy="94" r=".38"/>
<circle cx="125.6" cy="94" r=".38"/>
<circle cx="127.4" cy="94" r=".38"/>
<circle cx="120.5" cy="94" r=".38"/>
<circle cx="122.2" cy="94" r=".38"/>
<circle cx="113.6" cy="95.8" r=".38"/>
<circle cx="115.3" cy="95.8" r=".38"/>
<circle cx="117" cy="95.8" r=".38"/>
<circle cx="118.7" cy="95.8" r=".38"/>
<circle cx="129.1" cy="95.8" r=".38"/>
<circle cx="130.8" cy="95.8" r=".38"/>
<circle cx="132.5" cy="95.8" r=".38"/>
<circle cx="123.9" cy="95.8" r=".38"/>
<circle cx="125.6" cy="95.8" r=".38"/>
<circle cx="127.4" cy="95.8" r=".38"/>
<circle cx="120.5" cy="95.8" r=".38"/>
<circle cx="122.2" cy="95.8" r=".38"/>
<circle cx="113.6" cy="97.5" r=".38"/>
<circle cx="115.3" cy="97.5" r=".38"/>
<circle cx="117" cy="97.5" r=".38"/>
<circle cx="118.7" cy="97.5" r=".38"/>
<circle cx="129.1" cy="97.5" r=".38"/>
<circle cx="130.8" cy="97.5" r=".38"/>
<circle cx="132.5" cy="97.5" r=".38"/>
<circle cx="123.9" cy="97.5" r=".38"/>
<circle cx="125.6" cy="97.5" r=".38"/>
<circle cx="127.4" cy="97.5" r=".38"/>
<circle cx="120.5" cy="97.5" r=".38"/>
<circle cx="122.2" cy="97.5" r=".38"/>
<circle cx="134.3" cy="85.4" r=".38"/>
<circle cx="134.3" cy="87.1" r=".38"/>
<circle cx="134.3" cy="88.9" r=".38"/>
<circle cx="134.3" cy="90.6" r=".38"/>
<circle cx="134.3" cy="92.3" r=".38"/>
<circle cx="134.3" cy="94" r=".38"/>
<circle cx="134.3" cy="95.8" r=".38"/>
<circle cx="134.3" cy="97.5" r=".38"/>
<circle cx="136" cy="87.1" r=".38"/>
<circle cx="136" cy="88.9" r=".38"/>
<circle cx="136" cy="90.6" r=".38"/>
<circle cx="136" cy="92.3" r=".38"/>
<circle cx="136" cy="94" r=".38"/>
<circle cx="136" cy="95.8" r=".38"/>
<circle cx="136" cy="97.5" r=".38"/>
<circle cx="137.7" cy="88.9" r=".38"/>
<circle cx="137.7" cy="90.6" r=".38"/>
<circle cx="137.7" cy="92.3" r=".38"/>
<circle cx="137.7" cy="94" r=".38"/>
<circle cx="137.7" cy="95.8" r=".38"/>
<circle cx="137.7" cy="97.5" r=".38"/>
<circle cx="139.4" cy="90.6" r=".38"/>
<circle cx="139.4" cy="92.3" r=".38"/>
<circle cx="139.4" cy="94" r=".38"/>
<circle cx="139.4" cy="95.8" r=".38"/>
<circle cx="139.4" cy="97.5" r=".38"/>
<circle cx="141.2" cy="92.3" r=".38"/>
<circle cx="141.2" cy="94" r=".38"/>
<circle cx="141.2" cy="95.8" r=".38"/>
<circle cx="141.2" cy="97.5" r=".38"/>
<circle cx="142.9" cy="94" r=".38"/>
<circle cx="142.9" cy="95.8" r=".38"/>
<circle cx="142.9" cy="97.5" r=".38"/>
<circle cx="111.8" cy="90.6" r=".38"/>
<circle cx="111.8" cy="92.3" r=".38"/>
<circle cx="111.8" cy="94" r=".38"/>
<circle cx="111.8" cy="95.8" r=".38"/>
<circle cx="111.8" cy="97.5" r=".38"/>
<circle cx="108.4" cy="97.5" r=".38"/>
<circle cx="110.1" cy="94" r=".38"/>
<circle cx="110.1" cy="95.8" r=".38"/>
<circle cx="110.1" cy="97.5" r=".38"/>
</g>
<path d="M83.1 29.9v5.2M56.2 40.9h22.5M60.4 40.9v67.5M72.8 97.9h5.1M56.2 108.4h22.5M90.8 113.7v5.1" fill="none" stroke="#373435" stroke-width=".21"/>
<g fill="#373435">
<path d="M60.4 40.9l.3 1.5h-.7z"/>
<path d="M60 106.9h.7l-.3 1.5z"/>
</g>
<path d="M75.3 40.9v10.5" fill="none" stroke="#373435" stroke-width=".21"/>
<g fill="#373435">
<path d="M75.3 40.9l.4 1.5h-.7z"/>
<path d="M75 49.9h.7l-.4 1.5z"/>
</g>
<path d="M75.3 97.9v10.5" fill="none" stroke="#373435" stroke-width=".21"/>
<g fill="#373435">
<path d="M75.3 97.9l.4 1.5h-.7z"/>
<path d="M75 106.9h.7l-.4 1.5z"/>
</g>
<path d="M72.7 51.4h5.1M75.3 51.4v46.5M143.3 113.6v5.1" fill="none" stroke="#373435" stroke-width=".21"/>
<g fill="#373435">
<path d="M75 96.4h.7l-.4 1.5z"/>
<path d="M75.3 51.4l.4 1.5h-.7z"/>
</g>
<path d="M90.8 116.3h52.5" fill="none" stroke="#373435" stroke-width=".21"/>
<g fill="#373435">
<path d="M90.8 116.3l1.5-.4v.7z"/>
<path d="M141.8 115.9l1.5 .4-1.5 .3z"/>
</g>
<path d="M100.6 267.7h66.2M179 281l-6 6.4M185 281l-6 6.4M190.9 281l-6 6.4" fill="none" stroke="#373435" stroke-width=".21"/>
<text font-size="7.1" fill="#373435" x="114.7" y="250.7">LED WARNING SIGN</text>
<text font-size="7" fill="#373435" x="176" y="274.9">TC2272</text>
<text font-size="5.6" fill="#373435" x="118.5" y="258.3">“WORKERS&quot; - Symbolic</text>
<g font-size="4.5" fill="#373435">
<text x="116.2" y="31.3">a</text>
<text x="157.7" y="37.1">r</text>
<text x="71.1" y="47.6">c</text>
<text x="55.9" y="76.7">b</text>
<text x="70.8" y="76.1">d</text>
<text x="71.1" y="104.6">c</text>
<text x="115.8" y="115.2">e</text>
</g>
<g font-size="4.2" fill="#373435">
<text x="81.7" y="208.9">Notes:</text>
<text x="100.6" y="267.2">APPROVED AS OFFICIAL TRAFFIC SIGN</text>
<text x="174.7" y="285.6">A</text>
<text x="180.9" y="285.6">B</text>
<text x="186.5" y="285.5">C</text>
<text x="192.6" y="285.5">D</text>
</g>
<g font-size="3.9" fill="#373435">
<text x="86.4" y="136.2">a</text>
<text x="97.1" y="136.2">b</text>
<text x="107.2" y="136.2">c</text>
<text x="119.5" y="136.2">d</text>
<text x="129.7" y="136.2">e</text>
<text x="142" y="136.1">r*</text>
<text x="73.1" y="142.3">A</text>
<text x="84.3" y="141.8">450</text>
<text x="94.9" y="141.8">450</text>
<text x="106" y="141.8">70</text>
<text x="117.3" y="141.8">310</text>
<text x="127.6" y="141.8">350</text>
<text x="141.2" y="141.7">45</text>
<text x="73.1" y="147.9">B</text>
<text x="84.3" y="147.4">600</text>
<text x="94.9" y="147.4">600</text>
<text x="106" y="147.4">93</text>
<text x="117.3" y="147.4">414</text>
<text x="127.6" y="147.4">467</text>
<text x="141.2" y="147.4">60</text>
<text x="73" y="153.6">C</text>
<text x="84.3" y="153.1">900</text>
<text x="94.9" y="153.1">900</text>
<text x="104.9" y="153.1">140</text>
<text x="117.3" y="153.1">620</text>
<text x="127.6" y="153.1">700</text>
<text x="141.2" y="153">90</text>
<text x="73" y="159.2">D</text>
<text x="83.2" y="158.7">1200</text>
<text x="93.8" y="158.7">1200</text>
<text x="104.9" y="158.7">186</text>
<text x="117.3" y="158.7">828</text>
<text x="127.6" y="158.7">934</text>
<text x="140.2" y="158.6">120</text>
</g>
<g font-size="3.5" fill="#373435">
<text x="19.7" y="212.5">Colour Legend</text>
<text x="81.7" y="213.8">1. This sign may be used in lieu of the T1-5 static sign where required.</text>
<text x="81.7" y="218.6">2. * Corner radius may vary with manufacturing requirements.</text>
<text x="81.7" y="223.3">3. Sign shall comply with standard display requirements in AS4852 and</text>
<text x="85.7" y="227.2">MRTS229.</text>
<text x="81.7" y="232">4. For MRTS specifications contact the technical publications team by</text>
<text x="85.7" y="235.9">emailing: mr.techdocs@tmr.qld.gov.au</text>
<text x="21.6" y="267.9">Department of Transport and Main Roads</text>
<text x="17.7" y="271.8">Infrastructure Management &amp; Delivery Division</text>
<text x="16.7" y="280.6">Designed</text>
<text x="42.7" y="280.6">Checked</text>
<text x="69.7" y="280.6">Scale</text>
<text x="98.5" y="281.3">PRINCIPAL ENGINEER</text>
<text x="154.2" y="276.2">08/06/23</text>
<text x="157.4" y="281.2">Date</text>
<text x="17" y="284.8">RH 11/17</text>
<text x="42.8" y="284.8">JP 06/23</text>
<text x="69.7" y="285.2">Not to Scale</text>
<text x="98.5" y="284.8">(Traffic Engineering Practice)</text>
</g>
<g font-size="3.3" fill="#373435">
<text x="30.1" y="220.4">Orange LED</text>
<text x="30.1" y="228.6">Black</text>
</g>
</svg>
